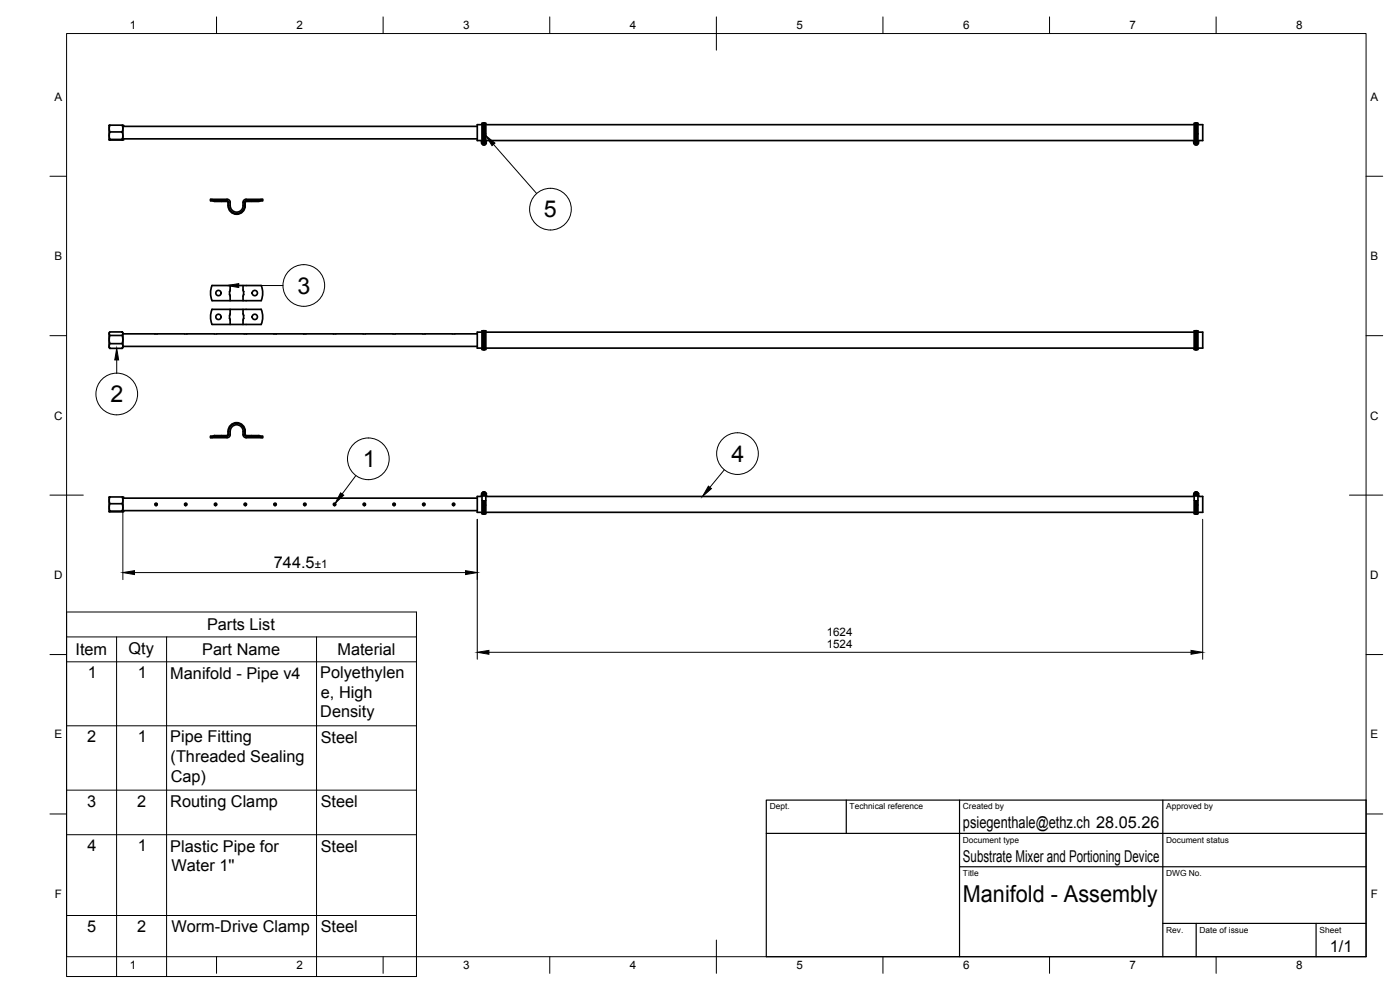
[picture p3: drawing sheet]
<svg xmlns="http://www.w3.org/2000/svg" width="420mm" height="297mm" viewBox="0 0 420 297" stroke-linecap="round" stroke-linejoin="round" font-family="sans-serif">
<g fill="none" stroke="#000" stroke-width=".51">
<path d="M33 39.6h3.7l.2 1-.2 1.2h-3.7l-.2-1zM33 37.6l-.2 .9 .2 1.1M36.7 37.6l.2 .9-.2 1.1M36.9 37.9h106.3M144.7 37.4h-1.5v4.8h1.5M144.9 37h.6zM144.9 37l.6 .1zM144.9 37.2h.6zM144.9 37.3h.6zM144.9 37.5h.6zM144.9 37.7l.6 .1zM144.9 38l.6 .1z"/>
<path d="M144.9 38.3l.6 .1zM144.9 39l.6 .1zM144.9 39.4h.6M144.9 38.6l.6 .1zM144.9 39.3l.6 .1zM144.9 39l.6 .1M144.9 38.7h.6M144.9 38.3l.6 .1M144.9 38l.6 .1M145 39.8h.5M145 37.8h.5M145 37.5l.5 .1"/>
<path d="M145.2 37.3h.1M145.8 37.4h212.6M358.7 37h.5zM358.7 37l.5 .1zM358.7 37.2h.5zM358.7 37.3h.5zM358.7 37.5h.5zM358.7 37.7l.5 .1zM358.7 38l.5 .1zM358.7 38.3l.5 .1zM358.7 38.6l.5 .1zM358.7 39l.5 .1z"/>
<path d="M358.7 39.4h.5M358.7 39l.5 .1M358.7 38.7h.5M358.7 38.3l.5 .1M358.7 38l.5 .1M358.7 37.8h.5M358.7 39.8h.5M358.7 37.5l.5 .1M358.9 37.3h.2M359.2 39.5l-.5-.2h.4l.1 .2M359.2 39.8h.1M359.5 37.4h1.5v4.8h-1.5"/>
<path d="M32.8 41.9v-4.3h.1h4v4.3M33 41.8l-.2 .1h4.1l-.2-.1M36.9 41.7h106.3M63.6 59.8h4.5a.91 .91 0 0 1 1 .9 2.13 2.13 0 0 0 .5 2.4 2.13 2.13 0 0 0 2.4 .3 2.87 2.87 0 0 0 1-3l.9-.6h4.9v.4h-4.9l-.4 .3a2.83 2.83 0 0 1-2.5 3.6 2.63 2.63 0 0 1-2.4-3.4l-.5-.5h-4.5zM63.6 59.8h-.4v.4h.4M78.4 59.8v.4M144.5 42.5h.2M144.7 42.5v-5.5h1.1v5.5M144.7 42.3a.76 .76 0 0 0 .4 1.2 .76 .76 0 0 0 .8-1M144.7 42.5l.5 .1M144.9 42.6l.1 .1M144.9 42.6h.6"/>
<path d="M144.9 42.6h.6zM144.9 42.5h.6zM144.9 42.4h.6zM144.9 42.2l.6 .1zM144.9 42h.6zM144.9 41.7l.6 .1zM144.9 40.1l.6 .1M144.9 40.5h.6M144.9 41.4l.6 .1zM144.9 41.1l.6 .1zM144.9 40.8l.6 .1zM144.9 40.4l.6 .1z"/>
<path d="M144.9 40.1l.6 .1zM144.9 40.8l.6 .1M144.9 41.1l.6 .1M144.9 41.5h.6M144.9 42.6h.1M145 42.6h-.1M145 41.7l.5 .1M145 42h.5M145.1 42.2h.3M145.2 42.2h.2M145.5 42.7l-.5 .1M145.5 42.7h-.5v.3"/>
<path d="M145.5 42.7v.3M145.5 42.6h.1M145.6 42.6l-.1 .1M145.8 42.3v.2M145.8 42.2h212.6M145.8 42.5l-.3 .1M358.2 42.5h.2M358.4 42.5v-5.5h1.1v5.5M358.4 42.3a.76 .76 0 0 0 .5 1.2 .76 .76 0 0 0 .8-1M358.4 42.5l.6 .1M358.6 42.6l.2 .1M358.7 42.6h.5z"/>
<path d="M358.7 42.5h.5zM358.7 42.4h.5zM358.7 42.2l.5 .1zM358.7 42h.5zM358.7 41.7l.5 .1zM358.7 41.5h.5zM358.7 41.1l.5 .1zM358.7 40.8l.5 .1zM358.7 40.4l.5 .1zM358.7 40.1l.5 .1zM358.7 40.1l.5 .1M358.7 40.5h.5"/>
<path d="M358.7 40.8l.5 .1M358.7 41.1l.5 .1M358.7 41.5h.5M358.7 41.7l.5 .1M358.7 42.6h.5M358.7 42h.5M358.7 42.8l.4-.1 .1 .3M358.8 42.2h.3M359 42.2h.1M359.2 42.6h.1M359.3 42.6h-.5l-.1 .4M359.5 42.3v.2"/>
<path d="M359.5 42.5l-.3 .1M63.9 60.2l.5 .2M64.3 60.4h3.8M68.1 60.4l.3 .2a2.95 2.95 0 0 0 2.6 3.7 2.76 2.76 0 0 0 2.6-3.6l.3-.3M73.9 60.4h3.8M78 60.3l-.3 .1M78.1 60.2l-.1 .1M32.9 99.7l-.1 4.5 .2 .3h3.7l.2-.3-.2-4.5M32.9 99.6h3.8l.2 .6-.2 .5h-3.7l-.2-.5zM63.6 97.4h14.8M63.6 85.7h14.8l.4 1.9-.2 2-.2 .6h-14.8l-.4-1.9zM63.6 97.3l-.4-1.9 .4-2.6h14.8l.4 1.9-.4 2.6"/>
<path d="M68.9 95.5l.2 1.9M69.1 92.8l-.2 2.8M69.1 85.7v1.3M69.1 87l-.2 .5 .2 2.7M72.9 92.8l.2 1.8M72.9 85.7v1.3M72.9 87l.2 .5M73.1 95.6l-.2 1.8M73.1 87.5v.9M73.1 94.6v1M73.1 95.5v.1M73.1 88.4l-.2 1.8"/>
<path d="M144.7 99.7h-1.5v4.7h1.5M144.9 99.3h.6zM144.9 99.4h.6zM144.9 99.5l.6 .1zM144.9 99.7l.6 .1zM145 99.9l.5 .1zM145 100h.5M145 99.7l.4 .1M145.8 99.7h212.6M358.7 99.3h.5zM358.7 99.4h.5zM358.7 99.5l.5 .1z"/>
<path d="M358.7 99.7h.5zM358.7 99.9l.5 .1zM358.7 100h.5M358.8 99.7l.4 .1M359.5 99.7h1.5v4.7h-1.5M33 100.7l-.2 1 .2 1.4h3.7l.2-1.1-.2-1.3M33 103.1l-.2 .6 .2 .8M36.7 103.1l.2 .6-.2 .8M36.9 100.2h106.3M36.9 103.9h106.3M144.9 100.2l.6 .1zM144.9 100.5l.6 .1z"/>
<path d="M144.9 101.9h.6h-.6l.3-.1 .3 .2M144.9 103.3l.6 .1zM144.9 103.7h.6zM144.9 104h.6zM144.9 104.4l.6 .1zM144.9 104.6l.6 .1zM144.9 104.7l.6 .1zM144.9 104.8h.6zM144.9 102.6l.6 .1M144.9 101.5l.6 .1M144.9 100.8l.6 .1zM144.9 101.1l.6 .1z"/>
<path d="M144.9 101.5l.6 .1zM144.9 102.6l.6 .1zM144.9 103l.6 .1zM144.9 104.2l.6 .1zM144.9 103.9l.6 .1M144.9 103.6l.6 .1M144.9 103.3l.6 .1M144.9 103h.6M144.9 101.2h.6M144.9 100.8l.6 .1M144.9 100.5l.6 .1M144.9 100.2l.6 .1"/>
<path d="M145 104.9h.5M145 104.2h.5M145 104.4h.4M145.2 104.9h-.5v-5.6h1.1v5.6h-.3M145.5 102.4l-.6-.1 .4-.1 .2 .2M145.5 104.9h.1M145.5 102.4h.1M145.5 104.8h-.5M145.5 102.3h.1M145.8 104.4h212.6M358.7 100.2l.5 .1zM358.7 100.5h.5z"/>
<path d="M358.7 100.8l.5 .1zM358.7 101.1l.5 .1zM358.7 101.9l.5 .1-.5-.1 .3-.1 .2 .2M358.7 102.3l.4-.1 .1 .2M358.7 102.6l.5 .1zM358.7 103l.5 .1zM358.7 103.3l.5 .1zM358.7 103.6l.5 .1zM358.7 103.9l.5 .1zM358.7 104.2l.5 .1zM358.7 104.4l.5 .1zM358.7 104.6h.5z"/>
<path d="M358.7 104.7l.5 .1zM358.7 104.8h.5zM358.7 103.3l.5 .1M358.7 103h.5M358.7 102.6l.5 .1M358.7 101.5l.5 .1M358.7 101.2h.5M358.7 100.8l.5 .1M358.7 101.5l.5 .1zM358.7 103.9l.5 .1M358.7 103.6l.5 .1M358.7 100.5l.5 .1"/>
<path d="M358.7 100.2l.5 .1M358.7 104.9h.5M358.7 104.2h.5M358.7 102.3l.5 .1M358.8 104.4h.4M358.9 104.9h-.5v-5.6h1.1v5.6h-.3M359.2 104.9h.1M359.2 104.8h-.5M359.2 102.3v.1M359.2 102.3h.1M63.6 130.9h4.5l.5-.3a2.95 2.95 0 0 1 1.9-3.5 2.56 2.56 0 0 1 2.9 3.3l.5 .5h4.9v.4h-4.9a.94 .94 0 0 1-1-.9 2.07 2.07 0 0 0-.6-2.5 2.07 2.07 0 0 0-2.6 .1 3.2 3.2 0 0 0-.7 2.7l-.9 .6h-4.5zM63.6 130.9h-.4v.4h.4"/>
<path d="M77.7 130.7l-4.1-.2a2.8 2.8 0 0 0-.7-2.9 2.8 2.8 0 0 0-3-.5 3.1 3.1 0 0 0-1.5 3.4l-4.5 .4M77.7 130.7l.3 .1M78 130.8l.1 .1M78.4 130.9v.4M32.8 153.5l.1-4.4 4 .1v4.3M33 149.1l-.2 .9 .2 1.1h3.7l.2-.9-.2-1.1M33 151.1l-.2 1 .2 1.3h3.7l.2-1-.2-1.3M33 153.4l-.2 .1h4.1l-.2-.1M36.9 149.5h106.3M36.9 153.2h106.3M144.7 149h-1.5v4.7h1.5M144.7 148.9v5.2h1.1v-5.2"/>
<path d="M144.7 148.7v.2M144.7 148.9l-.2-.6a.71 .71 0 0 1 .7-.7 .71 .71 0 0 1 .7 .7l-.1 .6M144.7 148.7h1.1M144.8 147.9l.4-.3 .5 .5h-.9zM144.8 148.3l.2 .3M144.8 148.3h.9M144.8 148.3l.2 .3h.5M144.9 148.3l.3 .3 .4-.3M144.9 148.1l.3-.3 .4 .3M144.9 148.5l-.4 .2M144.9 148.5h.1M144.9 152.9l.6 .1z"/>
<path d="M144.9 153.2h.6zM144.9 153.4l.6 .1zM144.9 153.7h.6zM144.9 153.8l.6 .1zM144.9 154h.6zM144.9 154.1h.6zM144.9 151.1l.6 .1M144.9 150.7l.6 .1M144.9 151.8l.6 .1M144.9 151.5h.1M144.9 151.8l.6 .1zM144.9 152.5l.6 .1z"/>
<path d="M144.9 150.3l.6 .2zM144.9 150.7l.6 .1zM144.9 150.4h.6M144.9 153.1l.6 .1M144.9 152.9h.6M144.9 152.5l.6 .1M144.9 152.2l.6 .1M145 151.5l.2-.1 .3 .2M145 151l.5 .2zM145 153.4h.5M145 151.5l.5 .1M145 148.6h.5"/>
<path d="M145 152.1l.5 .2zM145 153.6l.4 .1M145.2 148.7h-.5M145.3 148.7h.6M145.5 151.6h.1M145.5 147.8l.2 .5M145.5 147.8h-.5l-.2 .5M145.5 148.5h.3v.2M145.5 148.5h.1M145.7 148.3l-.2 .3M145.8 148.7v.2M145.8 149h212.6"/>
<path d="M145.8 153.7h212.6M358.4 148.9v5.2h1.1v-5.2M358.4 148.7v.2M358.4 148.9h-.2a1.03 1.03 0 0 1 .5-1.3h.6l.3 .4-.1 .9M358.4 148.7h1.1M358.5 147.9l.5-.3 .4 .5h-.9zM358.5 148.1v.2M358.5 148.3l.2 .3h.5M358.5 148.1l.6-.4 .3 .4M358.6 148.3l.4 .3 .4-.3M358.6 148.1l.4-.3 .4 .3M358.6 148.5l-.4 .2"/>
<path d="M358.6 148.5h.1M358.7 151.5h.5zM358.7 151.8l.5 .1zM358.7 152.2l.5 .1zM358.7 152.5l.5 .1zM358.7 152.9h.5zM358.7 153.2h.5zM358.7 153.4l.5 .1zM358.7 153.7h.5zM358.7 153.8l.5 .1zM358.7 154h.5zM358.7 154.1h.5z"/>
<path d="M358.7 150.4h.5zM358.7 150.7l.5 .1zM358.7 151.1l.5 .1zM358.7 151.1l.5 .1M358.7 150.7l.5 .1M358.7 150.4h.5M358.7 152.5l.5 .1M358.7 152.2l.5 .1M358.7 151.8l.5 .1M358.7 151.5h.1M358.7 148.5h-.1M358.7 153.1l.5 .1"/>
<path d="M358.7 152.9h.5M358.7 153.4h.5M358.8 153.6l.4 .1M358.9 148.7h-.5M359 148.7h.7M359.2 148.5h.3v.2M359.3 148.5h.1M359.4 148.3l-.4 .4-.3-.1M359.4 148.3h-.9l.2 .3M359.4 148.1v.2M359.4 148.3l-.2 .3M359.5 149h1.5v4.7h-1.5"/>
<path d="M359.5 148.7v.2"/>
<circle cx="145.2" cy="42.9" r=".18"/>
<circle cx="145.2" cy="42.9" r=".22"/>
<circle cx="145.2" cy="42.9" r=".07"/>
<circle cx="359" cy="42.9" r=".18"/>
<circle cx="359" cy="42.9" r=".22"/>
<circle cx="359" cy="42.9" r=".07"/>
<circle cx="65.6" cy="87.9" r=".79"/>
<circle cx="65.6" cy="95.1" r=".79"/>
<circle cx="76.5" cy="95.1" r=".79"/>
<circle cx="76.5" cy="87.9" r=".79"/>
<circle cx="46.8" cy="151.3" r=".22"/>
<circle cx="46.8" cy="151.3" r=".36"/>
<circle cx="55.7" cy="151.3" r=".36"/>
<circle cx="55.7" cy="151.3" r=".22"/>
<circle cx="64.7" cy="151.3" r=".36"/>
<circle cx="64.7" cy="151.3" r=".22"/>
<circle cx="73.6" cy="151.3" r=".36"/>
<circle cx="73.6" cy="151.3" r=".22"/>
<circle cx="82.5" cy="151.3" r=".22"/>
<circle cx="82.6" cy="151.3" r=".36"/>
<circle cx="91.5" cy="151.3" r=".22"/>
<circle cx="91.5" cy="151.3" r=".36"/>
<circle cx="100.4" cy="151.3" r=".22"/>
<circle cx="100.4" cy="151.3" r=".36"/>
<circle cx="109.3" cy="151.3" r=".35"/>
<circle cx="109.3" cy="151.3" r=".22"/>
<circle cx="118.3" cy="151.3" r=".36"/>
<circle cx="118.3" cy="151.3" r=".22"/>
<circle cx="127.2" cy="151.3" r=".36"/>
<circle cx="127.2" cy="151.3" r=".22"/>
<circle cx="136.1" cy="151.3" r=".36"/>
<circle cx="136.1" cy="151.3" r=".22"/>
</g>
<g fill="#000">
<circle cx="32.8" cy="37.6" r=".25"/>
<circle cx="36.9" cy="37.6" r=".25"/>
<circle cx="145.5" cy="39.8" r=".25"/>
<circle cx="359.2" cy="39.8" r=".25"/>
<circle cx="32.8" cy="41.9" r=".25"/>
<circle cx="36.9" cy="41.9" r=".25"/>
<circle cx="145.5" cy="40.2" r=".25"/>
<circle cx="359.2" cy="40.2" r=".25"/>
<circle cx="32.8" cy="153.5" r=".25"/>
<circle cx="32.8" cy="149.2" r=".25"/>
<circle cx="36.9" cy="153.5" r=".25"/>
<circle cx="36.9" cy="149.2" r=".25"/>
<circle cx="144.8" cy="148.3" r=".25"/>
<circle cx="145.5" cy="148.5" r=".25"/>
<circle cx="145.5" cy="151.5" r=".25"/>
<circle cx="145.7" cy="148.3" r=".25"/>
<circle cx="145.7" cy="148.1" r=".25"/>
<circle cx="145.8" cy="148.8" r=".25"/>
<circle cx="359.2" cy="148.5" r=".25"/>
<circle cx="359.2" cy="151.5" r=".25"/>
<circle cx="359.4" cy="148.3" r=".25"/>
<circle cx="359.4" cy="148.1" r=".25"/>
<circle cx="359.5" cy="148.8" r=".25"/>
</g>
<g fill="none" stroke="#000" stroke-width=".3">
<path d="M20 10.1h390v276.9h-390zM65 5.1v5M115 5.1v5M165 5.1v5M215 5.1v10M265 5.1v5M315 5.1v5M365 5.1v5M15 52.9h5M148.1 43.3l13 14.8M410 52.9h5M71.6 85.7h13.3"/>
<path d="M15 100.7h5M35 108v4M410 100.7h5M15 148.6h10M36.9 151.3v22.6M106.8 142.7l-4.1 5.5M143.2 155.8v42M217.4 141l-4.4 5.2M360.9 155.8v42M405 148.6h10M40.4 171.8h99.3M15 196.4h5"/>
<path d="M20 183.6h105v109.4h-105zM20 191.1h105M20 198.6h105M35 191.1v101.9M50 191.1v101.9M95 191.1v101.9M146.7 195.7h210.7M410 196.4h5M20 217.8h105M20 237.1h105M15 244.2h5M20 250.5h105"/>
<path d="M410 244.2h5M20 274.7h105M65 287v5M115 287v5M165 287v5M215 282.1v9.9M265 287v5M315 287v5M365 287v5"/>
<circle cx="165.2" cy="62.8" r="6.3"/>
<circle cx="91.2" cy="85.7" r="6.3"/>
<circle cx="35" cy="118.2" r="6.3"/>
<circle cx="110.5" cy="137.7" r="6.3"/>
<circle cx="221.3" cy="136.1" r="6.3"/>
</g>
<path d="M230 240.1h180v46.9h-180zM230 250h180M254 240.1v9.9M288 240.1v46.9M349 240.1v46.9M288 260.1h122M349 277.1h61M359 277.1v9.9M395 277.1v9.9" fill="none" stroke="#000" stroke-width=".36"/>
<path d="M145.8 40.7l2.7 2.2-.8 .8zM68.2 85.7l3.4-.6v1.2zM35 104.5l.6 3.5h-1.2zM102.2 147.9l.9 .7-2.5 2.4zM212.6 145.9l.9 .7-2.7 2.4zM36.9 171.8l3.5-.6v1.2zM139.7 171.2l3.5 .6-3.5 .6zM143.2 195.7l3.5-.6v1.2zM357.4 195.1l3.5 .6-3.5 .6z" fill="#000" stroke="#000" stroke-width=".3"/>
<g font-size="7">
<text x="163.2" y="65.2">5</text>
<text x="89.2" y="88.1">3</text>
<text x="33.2" y="120.7">2</text>
<text x="108.9" y="140.2">1</text>
<text x="219.5" y="138.6">4</text>
<text x="289" y="270.6">Manifold - Assembly</text>
</g>
<g font-size="4.9">
<text x="82.2" y="170.3">744.5</text>
<text x="62.1" y="189.1">Parts List</text>
<text x="22.7" y="196.6">Item</text>
<text x="38.6" y="196.1">Qty</text>
<text x="60.7" y="196.6">Part Name</text>
<text x="101.3" y="196.6">Material</text>
<text x="26.3" y="203.5">1</text>
<text x="41.3" y="203.5">1</text>
<text x="51.1" y="203.6">Manifold - Pipe v4</text>
<text x="96.1" y="203.6">Polyethylen</text>
<text x="96.3" y="209.4">e, High</text>
<text x="96.1" y="215.2">Density</text>
<text x="26.2" y="222.7">2</text>
<text x="41.3" y="222.7">1</text>
<text x="51.1" y="222.8">Pipe Fitting</text>
<text x="96.3" y="222.8">Steel</text>
<text x="51.2" y="228.6">(Threaded Sealing</text>
<text x="51.2" y="234.6">Cap)</text>
<text x="26.1" y="242">3</text>
<text x="41.2" y="242">2</text>
<text x="51.1" y="242.1">Routing Clamp</text>
<text x="96.3" y="242.1">Steel</text>
<text x="289" y="248.5">psiegenthale@ethz.ch 28.05.26</text>
<text x="26.2" y="255.4">4</text>
<text x="41.3" y="255.4">1</text>
<text x="51.1" y="255.5">Plastic Pipe for</text>
<text x="96.3" y="255.5">Steel</text>
<text x="51.4" y="261.4">Water 1''</text>
<text x="289" y="258.6">Substrate Mixer and Portioning Device</text>
<text x="26.1" y="279.6">5</text>
<text x="41.2" y="279.6">2</text>
<text x="51.4" y="279.7">Worm-Drive Clamp</text>
<text x="96.3" y="279.7">Steel</text>
<text x="399.1" y="285.7">1/1</text>
</g>
<g font-size="3.5">
<text x="39" y="8.8">1</text>
<text x="89" y="8.8">2</text>
<text x="139" y="8.8">3</text>
<text x="189" y="8.8">4</text>
<text x="239" y="8.8">5</text>
<text x="289" y="8.8">6</text>
<text x="339" y="8.8">7</text>
<text x="389" y="8.8">8</text>
<text x="16.3" y="30.2">A</text>
<text x="411.3" y="30.2">A</text>
<text x="16.3" y="78">B</text>
<text x="411.3" y="78">B</text>
<text x="16.2" y="125.9">C</text>
<text x="411.2" y="125.9">C</text>
<text x="16.2" y="173.7">D</text>
<text x="94.4" y="170.3">±1</text>
<text x="411.2" y="173.7">D</text>
<text x="248.1" y="190.9">1624</text>
<text x="248.1" y="194.3">1524</text>
<text x="16.3" y="221.6">E</text>
<text x="411.3" y="221.6">E</text>
<text x="16.4" y="269.4">F</text>
<text x="411.4" y="269.4">F</text>
<text x="39" y="290.8">1</text>
<text x="89" y="290.8">2</text>
<text x="139" y="290.8">3</text>
<text x="189" y="290.8">4</text>
<text x="239" y="290.8">5</text>
<text x="289" y="290.8">6</text>
<text x="339" y="290.8">7</text>
<text x="389" y="290.8">8</text>
</g>
<g font-size="2.5">
<text x="231" y="242.9">Dept.</text>
<text x="255" y="242.9">Technical reference</text>
<text x="289" y="242.9">Created by</text>
<text x="350" y="242.9">Approved by</text>
<text x="289" y="252.8">Document type</text>
<text x="350" y="252.8">Document status</text>
<text x="289" y="262.9">Title</text>
<text x="350" y="262.9">DWG No.</text>
<text x="350" y="279.9">Rev.</text>
<text x="360" y="279.9">Date of issue</text>
<text x="396" y="279.9">Sheet</text>
</g>
</svg>
